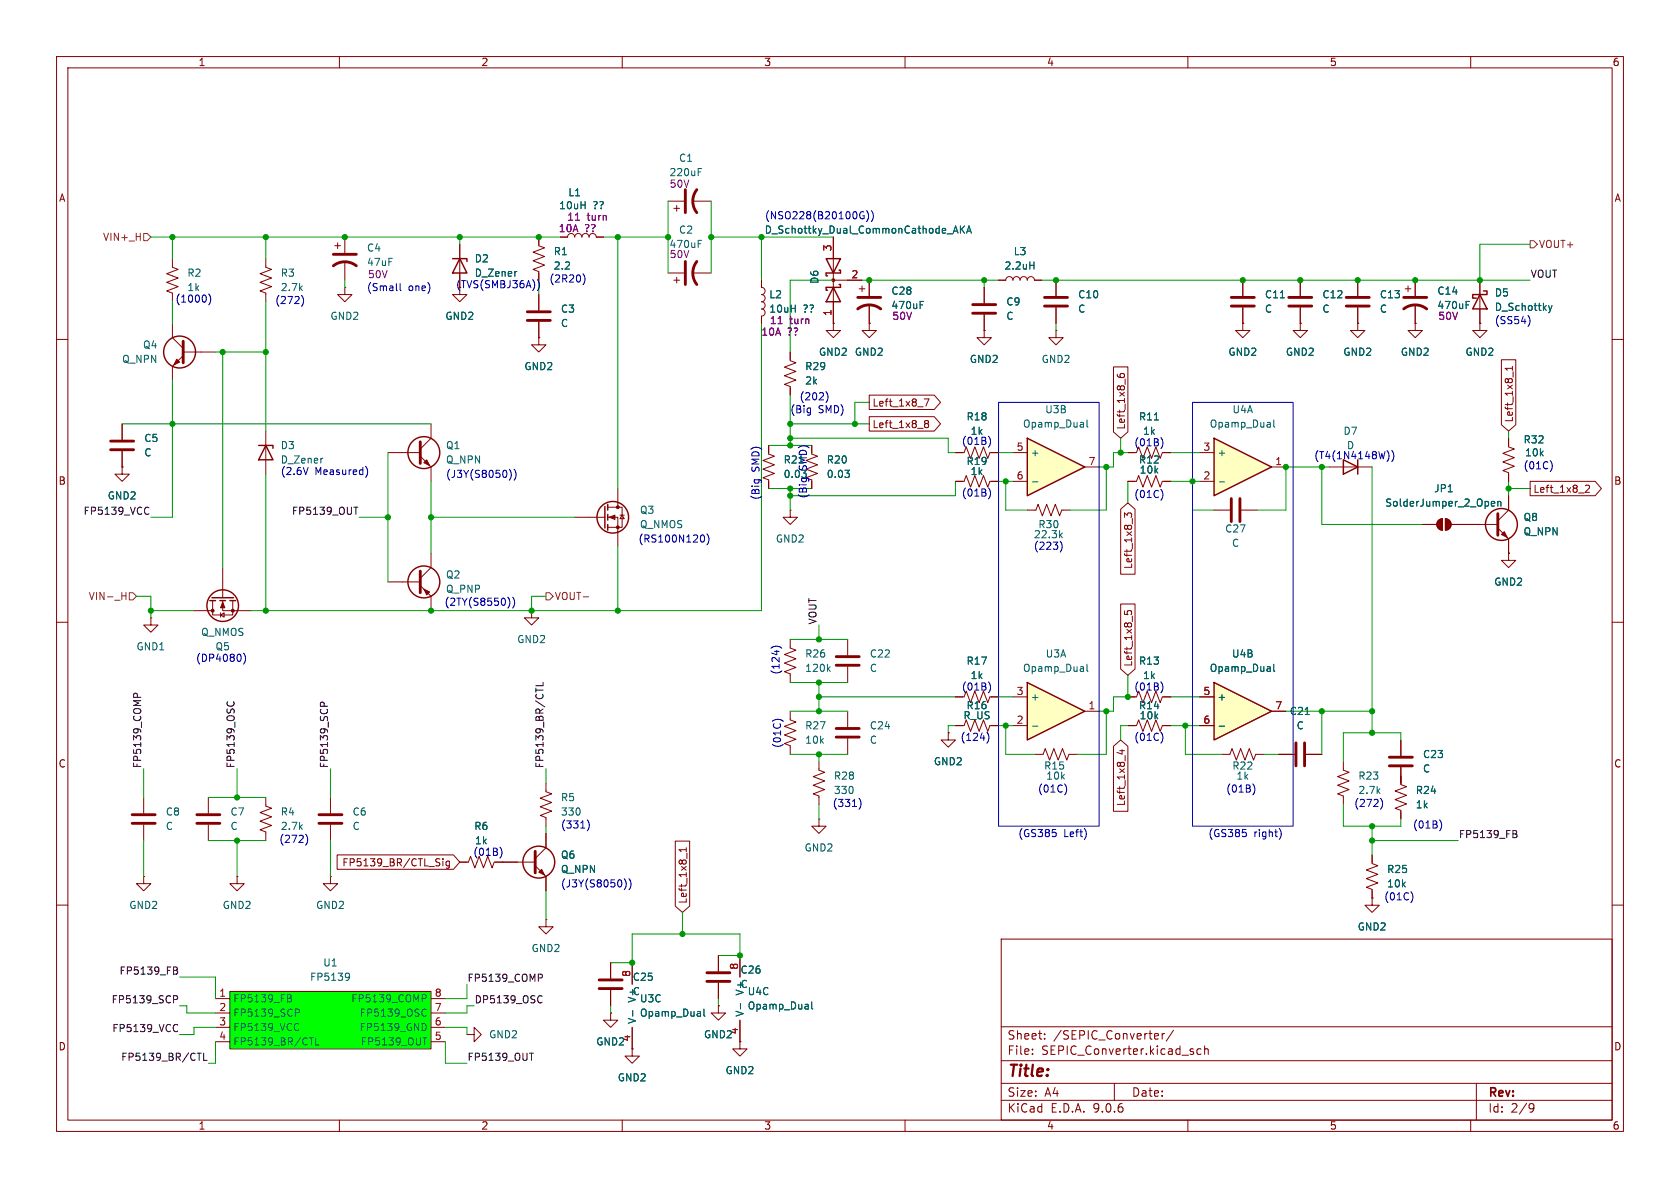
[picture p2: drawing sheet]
<svg xmlns="http://www.w3.org/2000/svg" width="297mm" height="210mm" viewBox="0 0 297 210" stroke-linecap="round" stroke-linejoin="round" font-family="sans-serif">
<g fill="none" stroke="#840000" stroke-width=".18">
<path d="M10 10h277v190h-277zM12 12h273v186h-273zM60 10v2M110 10v2M160 10v2M210 10v2M260 10v2M118.1 35.6h2.8M119.1 36.8h1M119.6 36.3v1M122.4 35.6h3.3M174 50.8v2.8"/>
<path d="M174 55.6v2.8M10 60h2M285 60h2M199.4 80h1.3M200.9 80l.4-1 .8 2 .7-2 .8 2 .7-2 .8 2 .4-1h1.5M10 110h2M285 110h2M81.3 152.4h1.5l.4-1 .7 2 .8-2 .8 2 .7-2 .8 2 .4-1M87.6 152.4h1.3M10 160h2M177 166h108v32h-108zM285 160h2"/>
<path d="M60 198v2M110 198v2M160 198v2M177 194.5h108M177 191.5h108M177 187.5h108M177 181.5h108M182.5 186.3v.1M182.5 185.5v.1M184.7 183.6v.1M184.7 182.8v.1M197 191.5v3"/>
<path d="M204.7 182.8l.1 .3-.7 .1M205.5 182.7v1M205.9 182.7l-.3 .1-.1 .2M207.5 182.1l-1.3 2M210 198v2M212.3 185.5l-.4-.1-.3 .3v.4l.1 .2h.6M213 185.5l.2-.1 .3 .1 .1 .9M213 184.9v1.5M260 198v2M261 191.5v6.5M270.6 195.1l.5 .1a.99 .99 0 0 1-.4 1.4h-.2M271.2 195.7l-.3 .3h-.3"/>
</g>
<path d="M123.4 30.4h.5M123.4 29.8h.6M204.1 74.2h.7" fill="none" stroke="#006464" stroke-width=".18"/>
<path d="M121.2 33.5v4.1M123.2 33.5a3.3 3.3 0 0 0 0 4.1M172 53.8h4M172 55.4h4" fill="none" stroke="#840000" stroke-width=".51"/>
<path d="M181.6 77.5l10.2 5.1-10.2 5z" fill="#ffffc2"/>
<path d="M181.6 77.5l10.2 5.1-10.2 5z" fill="none" stroke="#840000" stroke-width=".25"/>
<path d="M61 50.8v1.3h1.2l-1.2 1.2-1.3-1.2h1.3M61 50.8h.1M179.1 80h2.5M179.1 85.1h2.5M191.8 82.6h2.5M226.1 133.4h2.8M230.9 133.4h2.8" fill="none" stroke="#840000" stroke-width=".18"/>
<path d="M192.2 74.2v1.1l.1 .2M182.5 85.2h1M230.7 126.3h.8" fill="none" stroke="#006464" stroke-width=".18"/>
<path d="M229.1 131.3v4.1M230.6 131.3v4.1" fill="none" stroke="#840000" stroke-width=".51"/>
<path d="M40.6 175.3h35.6v10.1h-35.6z" fill="#0f0"/>
<path d="M139.7 90.2v1.2h1.3l-1.3 1.3-1.3-1.3h1.3M139.7 90.2h.1M199.4 85.1h1.5l.4-1 .8 2 .7-2 .8 2 .7-2 .8 2 .4-1h1.5M38.1 176.5h2.5M38.1 179.1h2.5M40.6 175.3h35.6v10.1h-35.6zM76.2 176.5h2.5M76.2 179.1h2.5M38.1 181.6h2.5M38.1 184.2h2.5M76.2 181.6h2.5M76.2 184.2h2.5" fill="none" stroke="#840000" stroke-width=".18"/>
<g fill="none" stroke="#006464" stroke-width=".18">
<path d="M50.8 175.8l.6 .2 .1 .2-.3 .2M50.8 176.4h.4M51.2 176.4l.3 .3v.3l-.7 .1M52.2 178.4h.5l.2 .2-.1 .4h-.6M61.3 172l.4 .2a.84 .84 0 0 1-.3 1.1M61.8 172.6l-.3 .2h-.2M74.6 175.8h.5l.2 .3-.1 .3-.6 .1M75 178.4l.3 .1M75.3 179.5l-.3 .1M52.6 180.9l.2 .1M52.8 182.1l-.2 .1M54.7 183.5h.7"/>
<path d="M55.8 183.5v1.2h.6M74.7 183.5h.8M74.9 180.9a.68 .68 0 0 1 .5 .7 .68 .68 0 0 1-.5 .6"/>
</g>
<path d="M214.6 120.7l10.2 5-10.2 5.1z" fill="#ffffc2"/>
<path d="M214.6 120.7l10.2 5-10.2 5.1z" fill="none" stroke="#840000" stroke-width=".25"/>
<path d="M139.7 125.7v1.6l1 .3-2 .8 2 .8-2 .7 2 .8-2 .7 1 .4v1.6M212.1 123.2h2.5M212.1 128.3h2.5M224.8 125.7h2.5" fill="none" stroke="#840000" stroke-width=".18"/>
<path d="M225.2 117.4v1.1l.2 .2M215.5 128.4h1" fill="none" stroke="#006464" stroke-width=".18"/>
<path d="M181.6 120.7l10.2 5-10.2 5.1z" fill="#ffffc2"/>
<g fill="none" stroke="#840000" stroke-width=".25">
<path d="M45.7 78.7h2.6v.5M47 78.7l1.3 2.6h-2.6zM37.1 106.2h1M37.5 105.7h3.8M38.9 106.2h1M40.6 106.2h1.1M181.6 120.7l10.2 5-10.2 5.1z"/>
<circle cx="31.7" cy="62.2" r="2.82"/>
<circle cx="74.9" cy="80" r="2.82"/>
<circle cx="265.4" cy="92.7" r="2.82"/>
<circle cx="39.4" cy="107.1" r="2.79"/>
</g>
<g fill="none" stroke="#840000" stroke-width=".18">
<path d="M30.5 57.2v2.5l1.9 1.9M47 45.7v1.5l1 .4-2 .8 2 .7-2 .8 2 .8-2 .7 1 .4v1.5M59.2 43.4h1M59.7 42.9v1M61 41.9v2.8M61 46.2v3.3M99.1 41.9h1.2a.64 .64 0 0 1 .7-.6 .64 .64 0 0 1 .6 .6 .64 .64 0 0 1 .6-.6 .64 .64 0 0 1 .7 .6 .64 .64 0 0 1 .6-.6 .64 .64 0 0 1 .6 .6 .64 .64 0 0 1 .7-.6 .64 .64 0 0 1 .6 .6h1.3M176.5 49.5h1.3a.64 .64 0 0 1 .6-.6 .64 .64 0 0 1 .7 .6 .64 .64 0 0 1 .6-.6 .64 .64 0 0 1 .6 .6 .64 .64 0 0 1 .7-.6 .64 .64 0 0 1 .6 .6 .64 .64 0 0 1 .6-.6 .64 .64 0 0 1 .7 .6h1.2M21.6 74.9v2.8M21.6 79.8v2.8M32.4 62.2h5.7M32.4 62.9l-1.9 1.9v2.5"/>
<path d="M47 76.2v7.6M76.2 74.9v2.6l-1.9 1.9M68.6 80h5.7M74.3 80.6l1.9 2v2.5M214.6 90.2h2.8M219.5 90.2h2.7M251.5 92.7h2.5M254.3 92l.7-.3v2a1.02 1.02 0 0 1-.9-.6 1.02 1.02 0 0 1 .2-1.1zM255.5 91.7a1.02 1.02 0 0 1 1 1 1.02 1.02 0 0 1-1 1zM256.5 92.7h8.3M264.8 93.3l1.9 2v2.5M266.7 97.8v1.3h1.3l-1.3 1.2-1.3-1.2h1.3"/>
<path d="M266.7 97.8h.1M266.7 87.6v2.6l-1.9 1.9M34.3 108h3.3M37.6 106.2v2.5h3.5v-2.5M39 108.7l.6-.4v.8zM39 108.3v.8M39.4 106.2v1.8h5M39.4 100.3v5.4M139.7 113v1.6l1 .3-2 .8 2 .8-2 .7 2 .8-2 .7 1 .4v1.6M149.9 113v2.8M149.9 117.9v2.8M96.5 138.4v1.6l1 .3-2 .8 2 .8-2 .7 2 .8-2 .7 1 .4v1.6"/>
<path d="M144.8 134.6v1.5l1 .4-2 .8 2 .7-2 .8 2 .8-2 .7 1 .4v1.5M179.1 123.2h2.5M179.1 128.3h2.5M182.9 133.4h1.5l.4-1.1 .7 2.1 .8-2.1 .8 2.1 .7-2.1 .8 2.1 .4-1h1.5M191.8 125.7h2.5M215.9 133.4h1.5l.4-1.1 .8 2.1 .7-2.1 .8 2.1 .8-2.1 .7 2.1 .4-1h1.5M237.5 134.6v1.5l1 .4-2 .8 2 .7-2 .8 2 .8-2 .7 1 .4v1.5M247.6 135.6v3.1l1.1 .4-2.1 .7 2.1 .8-2.1 .8 2.1 .7-2.1 .8 1 .4v1.5M247.6 130.8v2.8M25.4 154.9v1.3h1.3l-1.3 1.3-1.3-1.3h1.3M25.4 154.9h.1M36.8 141v2.8"/>
<path d="M36.8 145.8v2.8M41.9 154.9v1.3h1.3l-1.3 1.3-1.3-1.3h1.3M41.9 154.9h.1M58.4 154.9v1.3h1.3l-1.3 1.3-1.3-1.3h1.3M58.4 154.9h.1M144.8 144.8v1.3h1.2l-1.2 1.2-1.3-1.2h1.3M144.8 144.8h.1M242.6 158.8v1.2h1.2l-1.2 1.3-1.3-1.3h1.3M242.6 158.8h.1M242.6 151.1v1.6l1 .3-2 .8 2 .8-2 .7 2 .8-2 .7 1 .4v1.6M96.5 162.6v1.2h1.3l-1.3 1.3-1.3-1.3h1.3M96.5 162.6h.1"/>
<path d="M127 177.8v1.3h1.3l-1.3 1.2-1.3-1.2h1.3M127 177.8h.1M127 168.9v2.8M127 173.7v2.8M130.8 168.9v3.8M82.5 182.9h1.3v-1.3l1.3 1.3-1.3 1.3v-1.3M82.5 182.9h.1M130.8 184.2v1.2h1.3l-1.3 1.3-1.3-1.3h1.3M130.8 184.2h.1M130.8 180.3v3.9"/>
</g>
<path d="M182.1 46.9h.7M182.8 46.3v1.3M57 81h.1M263.6 89.1l.7-.2-.1-.2-.4-.1-.2 .2 .1 .6h.5M264.8 88.8l.2-.2 .3 .1v.8M264.8 88.6v.9M146.4 118.2l.4 .5M146.8 117.8l-.5 .5M192.2 117.4v1.1l.1 .2M182.5 128.4h1M130.9 177.4v.9M143.5 177.1v1.1l.2 .2" fill="none" stroke="#006464" stroke-width=".18"/>
<g fill="none" stroke="#840000" stroke-width=".51">
<path d="M58.9 47a3.3 3.3 0 0 1 4.1 0M58.9 45h4.1M19.6 78h4M19.6 79.5h4M32.4 60.3v3.8M74.3 78.1v3.8M217.7 88.1v4.1M219.2 88.1v4.1M264.8 90.8v3.8M147.8 116.1h4.1M147.8 117.6h4.1M245.6 133.9h4.1"/>
<path d="M245.6 135.4h4.1M34.8 144h4.1M34.8 145.5h4.1M125 172h4M125 173.5h4"/>
</g>
<g fill="#840000" stroke="#840000" stroke-width=".18">
<path d="M39.4 106.4l.4 1h-.8z"/>
<path d="M74.9 81.8l.5-.5 .5 1z"/>
<path d="M254.3 92l.7-.3v2a1.02 1.02 0 0 1-.9-.6 1.02 1.02 0 0 1 .2-1.1z"/>
<path d="M255.5 91.7a1.02 1.02 0 0 1 1 1 1.02 1.02 0 0 1-1 1z"/>
<path d="M265.4 94.5l.5-.5 .5 1z"/>
<path d="M31.2 63.5l.5 .5-1 .5z"/>
<circle cx="37.6" cy="107.9" r=".25"/>
<circle cx="41.1" cy="107.9" r=".25"/>
</g>
<path d="M101.7 38.9h.8" fill="none" stroke="#840084" stroke-width=".18"/>
<path d="M214.6 77.5l10.2 5.1-10.2 5z" fill="#ffffc2"/>
<g fill="none" stroke="#840000" stroke-width=".25">
<path d="M80 45.7h2.5v.5M81.3 45.7l1.2 2.6h-2.5zM146 45.7h2.6l-1.3 2.6zM147.3 50.8l1.3 2.5h-2.6zM148.3 50.3h.3v.5h-2.6v.5h.3M148.3 47.8h.3v.5h-2.6v.5h.3M261.6 52.1l1.3 2.5h-2.6zM262.3 51.4h.6v.7h-2.6v.6h.7M214.6 77.5l10.2 5.1-10.2 5zM106.9 89.5v3.8M107.4 89.2v1M107.4 90.9v1"/>
<path d="M107.4 92.7v1M237.5 81.3l2.5 1.3-2.5 1.2zM240 81.3v2.5"/>
<circle cx="108.3" cy="91.4" r="2.79"/>
<circle cx="74.9" cy="102.9" r="2.82"/>
<circle cx="95.2" cy="152.4" r="2.82"/>
</g>
<g fill="none" stroke="#840000" stroke-width=".18">
<path d="M30.5 45.7v1.5l1 .4-2 .8 2 .7-2 .8 2 .8-2 .7 1 .4M81.3 43.2v8.9h1.2l-1.2 1.2-1.3-1.2h1.3M95.2 59.7v1.3h1.3l-1.3 1.2-1.2-1.2h1.2M95.2 59.7h.1M95.2 41.9v1.5l1.1 .4-2.1 .8 2.1 .7-2.1 .8 2.1 .8-2.1 .7 1 .4v1.5M95.2 52.1v2.8M95.2 56.9v2.8M99.1 41.9h1.2M105.4 41.9h1.3M118.1 48.3h2.8M119.1 49.5h1M119.6 49v1"/>
<path d="M122.4 48.3h3.3M134.6 49.5v1.3a.64 .64 0 0 1 .7 .6 .64 .64 0 0 1-.7 .7 .64 .64 0 0 1 .7 .6 .64 .64 0 0 1-.7 .6 .64 .64 0 0 1 .7 .7 .64 .64 0 0 1-.7 .6 .64 .64 0 0 1 .7 .7 .64 .64 0 0 1-.7 .6M134.6 55.9v1.3M147.3 57.2v1.2h1.3l-1.3 1.3-1.3-1.3h1.3M147.3 57.2h.1M147.3 49.5h5.1M147.3 41.9v15.3M151.9 51.1h1M152.4 50.5v1.1M153.7 57.2v1.2h1.2l-1.2 1.3-1.3-1.3h1.3M153.7 57.2h.1M153.7 49.5v2.8"/>
<path d="M153.7 53.8v3.4M174 58.4v1.3h1.3l-1.3 1.3-1.3-1.3h1.3M174 58.4h.1M174 50.8v2.8M174 55.6v2.8M176.5 49.5h1.3M182.9 49.5h1.2M186.7 58.4v1.3h1.3l-1.3 1.3-1.3-1.3h1.3M186.7 58.4h.1M186.7 49.5v2.8M186.7 54.4v2.8M219.7 57.2v1.2h1.3l-1.3 1.3-1.3-1.3h1.3"/>
<path d="M219.7 57.2h.1M219.7 49.5v2.8M219.7 54.4v2.8M229.9 57.2v1.2h1.2l-1.2 1.3-1.3-1.3h1.3M229.9 57.2h.1M229.9 49.5v2.8M229.9 54.4v2.8M240 57.2v1.2h1.3l-1.3 1.3-1.2-1.3h1.2M240 57.2h.1M240 49.5v2.8M240 54.4v2.8M248.4 51.1h1"/>
<path d="M248.9 50.5v1.1M250.2 57.2v1.2h1.3l-1.3 1.3-1.3-1.3h1.3M250.2 57.2h.1M250.2 49.5v2.8M250.2 53.8v3.4M261.6 57.2v1.2h1.3l-1.3 1.3-1.3-1.3h1.3M261.6 57.2h.1M261.6 49.5v7.7M21.6 74.9v2.8M21.6 79.8v2.8M135.9 78.7v1.6l1 .3-2 .8 2 .8-2 .7 2 .8-2 .8 1 .3v1.6M139.7 62.2v1.6l1 .3-2 .8 2 .8-2 .7 2 .8-2 .7 1 .4v1.6"/>
<path d="M153.7 73.7h11.5l1.1 1.2-1.1 1.3h-11.5zM153.7 69.8h11.5l1.1 1.3-1.1 1.3h-11.5zM163.4 70.5h.8l-.5 1.3M163.4 74.6l.3 .3M163.4 74.6l.3-.3 .3 .1 .2 .2-.3 .3M163.7 74.9h.2M163.7 74.9l-.3 .2M163.9 74.9l.3 .2-.1 .4-.4 .1-.3-.2M196.8 64.9h2.6v11.5l-1.3 1.1-1.3-1.1zM197.5 66.1l.1 .4 .5 .2M198.2 66.7l-.2-.2v-.2l.2-.3h.3l.3 .3-.1 .3-.2 .1M265.4 63.6h2.6v11.5l-1.3 1.1-1.3-1.1z"/>
<path d="M266.7 77.5v1.5l1 .4-2 .7 2 .8-2 .8 2 .7-2 .8 1 .4v1.5M267.4 64.8v.7M267.4 65.1h-1.3l.4 .4M267.5 65.7v1M21.6 82.6v1.2h1.3l-1.3 1.3-1.3-1.3h1.3M21.6 82.6h.1M76.2 97.8v2.5l-1.9 1.9M101.6 91.4h5.3M107.4 89.7h2.6v3.5h-2.6M107.4 91.4h1.8v5.1M109.2 86.4v3.3M109.6 91.1h.8"/>
<path d="M110 91.1l.4 .6h-.8zM143.5 80.3l1 .3-2 .8 2 .8-2 .7 2 .8-2 .8 1 .3M168.9 85.1h1.5l.4-1 .8 2 .7-2 .8 2 .8-2 .7 2 .4-1h1.5M168.9 80h1.5l.4-1 .8 2 .7-2 .8 2 .8-2 .7 2 .4-1h1.5M181.6 90.2h1.5l.4-1 .8 2 .7-2 .8 2 .8-2 .7 2 .4-1h1.5M198.1 90l1.3-1.1 1.3 1.1v11.5h-2.6zM199.4 80h1.3M199.4 85.1h1.3M200 91.4l.1-.5-.2-.2h-.5l-.1 .4-.5-.4v.8M205.7 80h1.3M205.7 85.1h1.3M212.1 80h2.5"/>
<path d="M212.1 85.1h2.5M224.8 82.6h2.5M234.9 82.6h7.7M251.5 92.7h2.5M256.5 92.7h5.1M266.7 97.8h.1M266.7 87.6v2.6M266.7 95.3v2.5M270.5 85.1h11.5l1.1 1.3-1.1 1.2h-11.5zM280.3 85.9l.5-.1 .2 .3-.8 .9h.8M26.7 109.2v1.3h1.2l-1.2 1.3-1.3-1.3h1.3M26.7 109.2h.1"/>
<path d="M68.6 102.9h5.7M74.3 103.5l1.9 1.9v2.6M94 108v1.2h1.2l-1.2 1.3-1.3-1.3h1.3M94 108h.1M198.1 106.8h2.6v11.5l-1.3 1.1-1.3-1.1zM198.8 108v.6l.6 .1-.1-.2v-.4l.2-.2 .4 .1 .2 .2-.2 .5M149.9 125.7v2.8M149.9 130.6v2.8M167.6 129.5v1.3h1.3l-1.3 1.3-1.2-1.3h1.2M167.6 129.5h.1M168.9 128.3h1.5l.4-1 .8 2 .7-2 .8 2 .8-2 .7 2 .4-1h1.5M168.9 123.2h1.3"/>
<path d="M170.4 123.2l.4-1 .8 2 .7-2 .8 2 .8-2 .7 2 .4-1h1.5M196.8 131.9l1.3-1.1 1.3 1.1v11.5h-2.6zM197.9 132.7h.9M198.4 132.5v.8l-.9-.3M199.4 128.3h1.5l.4-1 .8 2 .7-2 .8 2 .7-2 .8 2 .4-1h1.5M199.4 123.2h1.3M200.9 123.2l.4-1 .8 2 .7-2 .8 2 .7-2 .8 2 .4-1h1.5M212.1 128.3h2.5M212.1 123.2h2.5M224.8 125.7h2.5M226.1 133.4h2.8M230.9 133.4h2.8"/>
<path d="M247.6 130.8v2.8M247.6 135.6v2.8M25.4 141v2.8M25.4 145.8v2.8M47 141v1.5l1 .4-2 .7 2 .8-2 .8 2 .7-2 .8 1 .4v1.5M58.4 141v2.8M58.4 145.8v2.8M59.6 151.1h20.6l1.1 1.3-1.1 1.3h-20.6zM78.3 151.8v.1M78.3 152.2v.9M79.4 152.2v1.1l-.2 .2-.3-.1M79.4 152.3l-.3-.1-.3 .3 .2 .5h.4"/>
<path d="M81.3 152.4h1.2M87.6 152.4h7M94.6 153l1.9 1.9v2.6M96.5 147.3v2.6l-1.9 1.9M119.4 148.7h2.5v11.5l-1.3 1.1-1.2-1.1zM121.3 149.8v.8M121.3 150.2h-1.2l.3 .4M121.4 150.8v1M242.6 158.8h.1M242.6 151.1v1.3M242.6 157.5v1.3M247.6 143.5v1.3"/>
<path d="M107.9 179.1v1.2h1.3l-1.3 1.3-1.2-1.3h1.2M107.9 179.1h.1M107.9 170.2v2.8M107.9 175v2.8M111.8 170.2v3.8M127 177.8h.1M127 168.9v2.8M127 173.7v2.8M130.8 168.9v3.8M111.8 185.4v1.3h1.2l-1.2 1.3-1.3-1.3h1.3M111.8 185.4h.1M111.8 181.6v3.8"/>
<path d="M130.8 184.2h.1M130.8 180.3v3.9"/>
</g>
<g fill="none" stroke="#006464" stroke-width=".18">
<path d="M169.8 39.9v1.3M170.5 39.9l-.7 .8M91.2 48h.2M123.4 43.1h.5M123.4 42.5h.6M162.7 53.9h.4M162.7 53.3h.6M168.5 41.2l.4-1.3 .5 1.3M168.6 40.9h.6M170 40.5l.5 .7M170.9 41.2l.4-1.3 .4 1.3M171 40.9h.6"/>
<path d="M182.1 46.9h.7M182.8 46.3v1.3M226.4 52.6h.7M259.2 53.9h.4M259.2 53.3h.6M273.8 54l.3 .9M274.1 54.9l-.3 .4M274.4 54l-.3 .9M204.1 74.2h.7M225.2 74.2v1.1l.2 .2M142.4 83.7l.1 .2-.1 .4M149.4 83.1h.8l-.5 .5"/>
<path d="M150 83.7l.2 .2-.2 .4M187.4 94.6l.4 .5M187.8 94.2l-.5 .5M215.5 85.2h1M263.6 89.1l.7-.2-.1-.2-.4-.1-.2 .2 .1 .6h.5M264.8 88.8l.2-.2 .3 .1v.8M264.8 88.6v.9M225.2 117.4v1.1l.2 .2M215.5 128.4h1M230.7 126.3h.8M111.9 178.6v1M124.4 178.4v1.1l.2 .1"/>
<path d="M130.9 177.4v.9M143.5 177.1v1.1l.2 .2"/>
</g>
<g fill="none" stroke="#840000" stroke-width=".51">
<path d="M93.2 55.1h4.1M93.2 56.6h4.1M121.2 46.2v4.1M123.2 46.2a3.3 3.3 0 0 0 0 4.1M151.6 54.6a3.3 3.3 0 0 1 4.1 0M151.6 52.6h4.1M184.7 52.6h4M184.7 54.1h4M217.7 52.6h4M217.7 54.1h4M227.8 52.6h4.1M227.8 54.1h4.1"/>
<path d="M238 52.6h4.1M238 54.1h4.1M248.2 54.6a3.3 3.3 0 0 1 4 0M248.2 52.6h4M74.3 101v3.8M147.8 128.8h4.1M147.8 130.3h4.1M23.4 144h4M23.4 145.5h4M56.4 144h4.1M56.4 145.5h4.1M94.6 150.5v3.8"/>
<path d="M105.9 173.2h4.1M105.9 174.8h4.1"/>
</g>
<g fill="#840000" stroke="#840000" stroke-width=".18">
<path d="M74.9 104.1l1 .5-.5 .6z"/>
<path d="M107.7 91.4l1-.3v.7z"/>
<path d="M95.2 154.2l.6-.5 .5 1z"/>
<circle cx="109.2" cy="89.7" r=".25"/>
<circle cx="109.2" cy="93.2" r=".25"/>
<circle cx="147.3" cy="49.5" r=".25"/>
</g>
<path d="M101.7 38.9h.8M137.6 57.2h.7" fill="none" stroke="#840084" stroke-width=".18"/>
<path d="M25.4 41.3h.6l.7 .6-.7 .6h-.6zM270.5 42.5h.6l.7 .7-.7 .6h-.6zM21.5 105.3h.8M22.3 104.7v1.3M22.9 104.8h.6l.6 .6-.6 .6h-.6zM96.5 104.8h.7l.6 .6-.6 .6h-.7zM103.1 105.5h1" fill="none" stroke="#725600" stroke-width=".18"/>
<g fill="none" stroke="#0f0f0f" stroke-width=".18">
<path d="M26.1 89.7l.2 .1M26.3 90.8l-.2 .1M62.6 89.7h.7M23.6 123.3v-.5l.3-.3 .3 .2 .1 .6M40.2 124.1l-.1 .3M41.3 124.1l.1 .3M56.6 124.8v-.4l.3-.3 .3 .1 .1 .6M94.7 121.6v.8M96 120.6v.6h-1.3M267.5 146.8l.6 .1v.3l-.2 .2M267.5 147.4h.4M267.9 147.4l.3 .3-.1 .3-.6 .1"/>
<path d="M30.7 176h.5l.2 .3-.1 .3-.6 .1M30.7 170.9l.6 .2v.2l-.2 .2M30.7 171.5h.4M31.1 171.5l.3 .3-.1 .3-.6 .1M95.2 172.2h.5l.2 .2-.1 .4-.6 .1M95.5 176l.3 .1M95.8 177.2l-.3 .1M31.2 181.1l.2 .1M31.4 182.2l-.2 .2M34.9 186.2h.7M36 186.2v1.2h.6M93.6 186.2h.7"/>
</g>
<g fill="none" stroke="#009600" stroke-width=".18">
<path d="M118.1 35.6v12.7M125.7 35.6v12.7M26.7 41.9h72.4M30.5 41.9v3.8M30.5 53.3v3.9M47 41.9v3.8M47 53.3v22.9M61 49.5v1.3M81.3 41.9v1.3M95.2 49.5v2.6M106.7 41.9h11.4M109.2 41.9v44.5"/>
<path d="M125.7 41.9h21.6M134.6 57.2v50.8h-90.2M134.6 41.9v7.6M147.3 49.5h-7.6v12.7M152.4 49.5h24.1M174 49.5v1.3M184.1 49.5h86.4M186.7 57.2v1.2M270.5 43.2h-8.9v6.3M21.6 74.9h54.6M30.5 67.3v24.1h-3.8M38.1 62.2h8.9"/>
<path d="M39.4 62.2v38.1M135.9 78.7h7.6M139.7 77.5h27.9v2.5h1.3M139.7 74.9h14M139.7 69.9v8.8M153.7 71.1h-2.6v3.8M198.1 77.5v2.5M266.7 76.2v1.3M47 83.8v24.2M63.5 91.4h5.1M68.6 80v22.9M76.2 85.1v12.7"/>
<path d="M76.2 91.4h25.4M109.2 96.5v11.5M135.9 86.4h7.6M139.7 86.4v3.8M168.9 85.1v2.5h-29.2M176.5 85.1h2.6M176.5 80h2.6M177.8 85.1v5.1h3.8M195.6 82.6v7.6h-6.4M199.4 85.1v3.8M199.4 80h-2.6v2.6h-2.5M207 85.1h5.1"/>
<path d="M207 80h5.1M210.8 85.1v5.1h3.8M233.7 82.6v10.1h17.8M234.9 82.6h-7.6v7.6h-5.1M242.6 82.6v46.9M266.7 86.4h3.8M266.7 85.1v2.5M24.1 105.4h2.6v3.8M26.7 108h7.6M96.5 105.4h-2.5v2.6M139.7 113h10.2M144.8 110.5v2.5"/>
<path d="M199.4 119.4v3.8h-2.6v2.5h-2.5M25.4 135.9v5.1M41.9 135.9v5.1M58.4 135.9v5.1M96.5 135.9v2.5M139.7 133.4h10.2M139.7 125.7h10.2M139.7 120.7h10.2M144.8 123.2h24.1M144.8 120.7v5M144.8 133.4v1.2M168.9 128.3h-1.3v1.2"/>
<path d="M176.5 123.2h2.6M176.5 128.3h2.6M177.8 128.3v5.1h5.1M195.6 125.7v7.7h-5.1M199.4 128.3h-1.3v2.5M207 123.2h5.1M207 128.3h5.1M209.5 128.3v5.1h6.4M223.5 133.4h2.6M227.3 125.7h15.3M233.7 125.7v7.7M247.6 130.8v-1.3h-10.1v5.1"/>
<path d="M247.6 137.2v1.2M25.4 148.6v6.3M36.8 148.6h10.2M36.8 141h10.2M41.9 148.6v6.3M58.4 148.6v6.3M96.5 146.1v1.2M96.5 157.5v5.1M144.8 142.2v2.6M237.5 142.2v3.9h10.1v-1.3M242.6 148.6h15.2M242.6 146.1v5"/>
<path d="M31.7 177.8h1.3v1.3h5.1M31.7 172.7h6.4v3.8M82.5 174v2.5h-3.8M83.8 177.8h-1.3v1.3h-3.8M107.9 177.8v1.3M120.6 161.3v3.8M127 168.9h3.8v-3.8h-19v5.1h-3.9M127 176.5v1.3M38.1 181.6h-3.8v1.3h-2.6M38.1 184.2v3.8h-1.3M78.7 181.6h3.8v1.3M78.7 184.2v3.8h3.8"/>
</g>
<g fill="none" stroke="#0000c2" stroke-width=".18">
<path d="M152.2 37.5h.5M152.5 38.1h.3v.5l-.3 .1-.3-.1M153.2 37.2a1.46 1.46 0 0 1 0 2M154 37.2a1.46 1.46 0 0 1 0 2M36.9 52a1.46 1.46 0 0 1 0 1.9M53.4 52.3a1.47 1.47 0 0 1-.1 1.9M70.7 50.1v1.1l.2 .2M95 49.4a1.46 1.46 0 0 1 0 2M103.1 48.4a1.46 1.46 0 0 1 0 1.9M270.4 56.1a1.48 1.48 0 0 1-.3 1.6M143.2 72.1l.1 .1M143.3 72.1l-.1 1.2"/>
<path d="M143.3 72.9l-.1 .1M146 69.2a1.46 1.46 0 0 1 0 2M174.7 77.1a1.46 1.46 0 0 1 0 1.9M176.5 71.1h17.8v75h-17.8zM205.2 77.4a1.46 1.46 0 0 1 0 1.9M210.8 71.1h17.8v75h-17.8zM245.2 79.7a1.46 1.46 0 0 1 0 1.9M246.1 79.7a1.46 1.46 0 0 1 0 1.9M54.5 82.6l-.5 1.3M64.6 82.4a1.46 1.46 0 0 1 0 2M90 83a1.46 1.46 0 0 1 0 1.9M90.9 83a1.46 1.46 0 0 1 0 1.9"/>
<path d="M124 94.6h.1a.68 .68 0 0 1 .5 .6 .68 .68 0 0 1-.5 .6h-.1M125 94.4a1.46 1.46 0 0 1 0 1.9M133.3 84.8l1.2 .1M133.4 84.8l-.1 .1M134.1 84.8l.1 .1M141.7 84.6h1.2M142.5 84.6l.1 .1M174.7 86.3a1.46 1.46 0 0 1 0 1.9M187.6 95.9a1.47 1.47 0 0 1-.2 1.7M205.3 86.6a1.49 1.49 0 0 1 0 1.8M274.1 81.5a1.49 1.49 0 0 1 0 1.8M42.6 115.9v.8"/>
<path d="M43.1 115.5a1.46 1.46 0 0 1 0 1.9M89.8 105.6a1.46 1.46 0 0 1 0 1.9M90.6 105.6a1.46 1.46 0 0 1 0 1.9M136.3 114.6a1.46 1.46 0 0 1 1.9 0M136.6 127.5a1.49 1.49 0 0 1 1.8 0M174.5 129.4a1.46 1.46 0 0 1 0 2M174.7 120.5a1.46 1.46 0 0 1 0 2M188.3 138.6a1.49 1.49 0 0 1 0 1.9M205.2 120.5a1.46 1.46 0 0 1 0 2M205.3 129.5a1.49 1.49 0 0 1 0 1.8M221.5 138.6a1.46 1.46 0 0 1 0 1.9M54 147.5a1.46 1.46 0 0 1 0 1.9"/>
<path d="M88.4 149.8a1.46 1.46 0 0 1 0 1.9M103.8 144.9a1.46 1.46 0 0 1 0 2M110.3 155.3a1.46 1.46 0 0 1 0 2M111.2 155.3a1.46 1.46 0 0 1 0 2M151.9 141.1a1.46 1.46 0 0 1 0 2M186.1 146.6h.6M186.5 147.1l.2 .3v.3l-.2 .2M219.7 146.6h.6M220.1 147.1l.2 .3v.3l-.2 .2M226.1 146.5a1.46 1.46 0 0 1 0 1.9M244.1 141.1a1.46 1.46 0 0 1 0 2M249.5 157.7a1.49 1.49 0 0 1 0 1.8"/>
<path d="M254.5 144.9a1.46 1.46 0 0 1 0 2"/>
</g>
<g fill="#009600" stroke="#009600" stroke-width=".18">
<circle cx="199.4" cy="123.2" r=".46"/>
<circle cx="242.6" cy="148.6" r=".46"/>
<circle cx="242.6" cy="146.1" r=".46"/>
<circle cx="233.7" cy="125.7" r=".46"/>
<circle cx="242.6" cy="125.7" r=".46"/>
<circle cx="242.6" cy="129.5" r=".46"/>
<circle cx="233.7" cy="82.6" r=".46"/>
<circle cx="227.3" cy="82.6" r=".46"/>
<circle cx="240" cy="49.5" r=".46"/>
<circle cx="250.2" cy="49.5" r=".46"/>
<circle cx="261.6" cy="49.5" r=".46"/>
<circle cx="229.9" cy="49.5" r=".46"/>
<circle cx="219.7" cy="49.5" r=".46"/>
<circle cx="266.7" cy="86.4" r=".46"/>
<circle cx="195.6" cy="82.6" r=".46"/>
<circle cx="177.8" cy="85.1" r=".46"/>
<circle cx="177.8" cy="128.3" r=".46"/>
<circle cx="195.6" cy="125.7" r=".46"/>
<circle cx="209.5" cy="128.3" r=".46"/>
<circle cx="198.1" cy="80" r=".46"/>
<circle cx="210.8" cy="85.1" r=".46"/>
<circle cx="174" cy="49.5" r=".46"/>
<circle cx="186.7" cy="49.5" r=".46"/>
<circle cx="41.9" cy="148.6" r=".46"/>
<circle cx="41.9" cy="141" r=".46"/>
<circle cx="30.5" cy="41.9" r=".46"/>
<circle cx="47" cy="108" r=".46"/>
<circle cx="39.4" cy="62.2" r=".46"/>
<circle cx="30.5" cy="74.9" r=".46"/>
<circle cx="26.7" cy="108" r=".46"/>
<circle cx="94" cy="108" r=".46"/>
<circle cx="76.2" cy="108" r=".46"/>
<circle cx="47" cy="62.2" r=".46"/>
<circle cx="47" cy="41.9" r=".46"/>
<circle cx="68.6" cy="91.4" r=".46"/>
<circle cx="76.2" cy="91.4" r=".46"/>
<circle cx="61" cy="41.9" r=".46"/>
<circle cx="81.3" cy="41.9" r=".46"/>
<circle cx="95.2" cy="41.9" r=".46"/>
<circle cx="109.2" cy="41.9" r=".46"/>
<circle cx="144.8" cy="113" r=".46"/>
<circle cx="144.8" cy="120.7" r=".46"/>
<circle cx="109.2" cy="108" r=".46"/>
<circle cx="144.8" cy="123.2" r=".46"/>
<circle cx="144.8" cy="125.7" r=".46"/>
<circle cx="139.7" cy="86.4" r=".46"/>
<circle cx="139.7" cy="87.6" r=".46"/>
<circle cx="139.7" cy="77.5" r=".46"/>
<circle cx="139.7" cy="78.7" r=".46"/>
<circle cx="153.7" cy="49.5" r=".46"/>
<circle cx="151.1" cy="74.9" r=".46"/>
<circle cx="139.7" cy="74.9" r=".46"/>
<circle cx="125.7" cy="41.9" r=".46"/>
<circle cx="118.1" cy="41.9" r=".46"/>
<circle cx="134.6" cy="41.9" r=".46"/>
<circle cx="144.8" cy="133.4" r=".46"/>
<circle cx="111.8" cy="170.2" r=".46"/>
<circle cx="120.6" cy="165.1" r=".46"/>
<circle cx="130.8" cy="168.9" r=".46"/>
</g>
<text font-size="2.8" fill="#840000" x="178" y="190.9">Title:</text>
<g font-size="2.1" fill="#840000">
<text x="178" y="184">Sheet:</text>
<text x="186.2" y="184">/SEPIC_Converter/</text>
<text x="178" y="186.7">File:</text>
<text x="184.1" y="186.7">SEPIC_Converter.kicad_sch</text>
<text x="178" y="196.9">KiCad</text>
<text x="178" y="194.1">Size:</text>
<text x="184.7" y="194.1">A4</text>
<text x="185.7" y="196.9">E.D.A.</text>
<text x="193.3" y="196.9">9.0.6</text>
<text x="200" y="194.1">Date:</text>
<text x="263" y="194.3">Rev:</text>
<text x="263" y="196.9">Id:</text>
<text x="267.1" y="196.9">2/9</text>
</g>
<g font-size="1.8" fill="#840000">
<text x="35" y="11.9">1</text>
<text x="85" y="11.9">2</text>
<text x="135" y="11.9">3</text>
<text x="185" y="11.9">4</text>
<text x="235" y="11.9">5</text>
<text x="285" y="11.9">6</text>
<text x="10.3" y="35.9">A</text>
<text x="285.3" y="35.9">A</text>
<text x="80.5" y="51.2">(TVS(SMBJ36A))</text>
<text x="154.1" y="75.9">Left_1x8_8</text>
<text x="154.1" y="72.1">Left_1x8_7</text>
<text x="199.1" y="76" transform="rotate(-90 199.1 76)">Left_1x8_6</text>
<text x="267.7" y="74.8" transform="rotate(-90 267.7 74.8)">Left_1x8_1</text>
<text x="142.8" y="83.2" transform="rotate(-90 142.8 83.2)">SMD)</text>
<text x="10.3" y="85.9">B</text>
<text x="142.8" y="88.2" transform="rotate(-90 142.8 88.2)">(Big</text>
<text x="271" y="87.3">Left_1x8_2</text>
<text x="285.3" y="85.9">B</text>
<text x="200.3" y="100.7" transform="rotate(-90 200.3 100.7)">Left_1x8_3</text>
<text x="200.3" y="118" transform="rotate(-90 200.3 118)">Left_1x8_5</text>
<text x="10.3" y="135.9">C</text>
<text x="285.3" y="135.9">C</text>
<text x="199.1" y="142.6" transform="rotate(-90 199.1 142.6)">Left_1x8_4</text>
<text x="60.4" y="153.4">FP5139_BR/CTL_Sig</text>
<text x="121.6" y="159.9" transform="rotate(-90 121.6 159.9)">Left_1x8_1</text>
<text x="10.3" y="185.9">D</text>
<text x="285.3" y="185.9">D</text>
<text x="35" y="199.9">1</text>
<text x="85" y="199.9">2</text>
<text x="135" y="199.9">3</text>
<text x="185" y="199.9">4</text>
<text x="235" y="199.9">5</text>
<text x="285" y="199.9">6</text>
</g>
<g font-size="1.8" fill="#006464">
<text x="119.9" y="28.8">C1</text>
<text x="100.4" y="34.9">L1</text>
<text x="118.3" y="31.3">220uF</text>
<text x="98.7" y="37.2">10uH</text>
<text x="104.8" y="37.2">??</text>
<text x="119.9" y="41.5">C2</text>
<text x="135.1" y="41.5">D_Schottky_Dual_CommonCathode_AKA</text>
<text x="135.1" y="39">(NSO228(B20100G))</text>
<text x="64.8" y="44.7">C4</text>
<text x="64.8" y="47.2">47uF</text>
<text x="83.8" y="46.6">D2</text>
<text x="97.8" y="45.3">R1</text>
<text x="97.8" y="47.9">2.2</text>
<text x="118.3" y="44">470uF</text>
<text x="177.5" y="47.9">2.2uH</text>
<text x="179.1" y="45.3">L3</text>
<text x="33" y="49.1">R2</text>
<text x="49.5" y="49.1">R3</text>
<text x="83.8" y="49.1">D_Zener</text>
<text x="135.9" y="52.9">L2</text>
<text x="144.9" y="50.3" transform="rotate(-90 144.9 50.3)">D6</text>
<text x="157.5" y="52.3">C28</text>
<text x="190.5" y="52.9">C10</text>
<text x="223.5" y="52.9">C11</text>
<text x="233.7" y="52.9">C12</text>
<text x="243.8" y="52.9">C13</text>
<text x="254" y="52.3">C14</text>
<text x="264.2" y="52.6">D5</text>
<text x="58.3" y="56.7">GND2</text>
<text x="78.6" y="56.7">GND2</text>
<text x="99.1" y="55.5">C3</text>
<text x="99.1" y="58">C</text>
<text x="135.9" y="55.5">10uH</text>
<text x="142" y="55.5">??</text>
<text x="157.5" y="54.8">470uF</text>
<text x="177.8" y="54.2">C9</text>
<text x="177.8" y="56.7">C</text>
<text x="190.5" y="55.5">C</text>
<text x="223.5" y="55.5">C</text>
<text x="233.7" y="55.5">C</text>
<text x="243.8" y="55.5">C</text>
<text x="254" y="54.8">470uF</text>
<text x="264.2" y="55.2">D_Schottky</text>
<text x="21.5" y="64.4">Q_NPN</text>
<text x="25.2" y="61.8">Q4</text>
<text x="92.6" y="65.6">GND2</text>
<text x="142.2" y="65.6">R29</text>
<text x="144.7" y="63.1">GND2</text>
<text x="151" y="63.1">GND2</text>
<text x="171.3" y="64.4">GND2</text>
<text x="184" y="64.4">GND2</text>
<text x="217.1" y="63.1">GND2</text>
<text x="227.2" y="63.1">GND2</text>
<text x="237.4" y="63.1">GND2</text>
<text x="247.5" y="63.1">GND2</text>
<text x="259" y="63.1">GND2</text>
<text x="142.2" y="68.2">2k</text>
<text x="170.8" y="74.5">R18</text>
<text x="171.5" y="77.1">1k</text>
<text x="180.8" y="75.8">Opamp_Dual</text>
<text x="184.7" y="73.3">U3B</text>
<text x="201.3" y="74.5">R11</text>
<text x="202" y="77.1">1k</text>
<text x="213.8" y="75.8">Opamp_Dual</text>
<text x="217.8" y="73.3">U4A</text>
<text x="237.4" y="77.1">D7</text>
<text x="25.4" y="78.3">C5</text>
<text x="25.4" y="80.9">C</text>
<text x="49.5" y="79.6">D3</text>
<text x="49.5" y="82.1">D_Zener</text>
<text x="78.7" y="82.1">Q_NPN</text>
<text x="78.7" y="79.6">Q1</text>
<text x="138.4" y="82.1">R21</text>
<text x="146.1" y="82.1">R20</text>
<text x="170.8" y="82.4">R19</text>
<text x="182.1" y="80.9">+</text>
<text x="201.3" y="82.1">R12</text>
<text x="201.4" y="83.9">10k</text>
<text x="215.1" y="80.9">+</text>
<text x="238" y="79.6">D</text>
<text x="269.2" y="78.6">R32</text>
<text x="269.5" y="80.9">10k</text>
<text x="18.9" y="88.5">GND2</text>
<text x="138.4" y="84.7">0.03</text>
<text x="146.1" y="84.7">0.03</text>
<text x="171.5" y="84.2">1k</text>
<text x="244.8" y="89.8">SolderJumper_2_Open</text>
<text x="253.4" y="87.2">JP1</text>
<text x="113" y="91">Q3</text>
<text x="113" y="93.6">Q_NMOS</text>
<text x="183.5" y="93.6">R30</text>
<text x="216.5" y="94.3">C27</text>
<text x="269.2" y="94.8">Q_NPN</text>
<text x="269.2" y="92.3">Q8</text>
<text x="137.1" y="96.1">GND2</text>
<text x="217.7" y="96.9">C</text>
<text x="78.7" y="102.5">Q2</text>
<text x="264.1" y="103.7">GND2</text>
<text x="35.5" y="112.6">Q_NMOS</text>
<text x="91.3" y="113.9">GND2</text>
<text x="24" y="115.2">GND1</text>
<text x="142.2" y="116.4">R26</text>
<text x="142.2" y="119">120k</text>
<text x="153.7" y="116.4">C22</text>
<text x="153.7" y="119">C</text>
<text x="170.8" y="117.7">R17</text>
<text x="180.8" y="119">Opamp_Dual</text>
<text x="184.8" y="116.4">U3A</text>
<text x="201.3" y="117.7">R13</text>
<text x="213.8" y="119">Opamp_Dual</text>
<text x="217.7" y="116.4">U4B</text>
<text x="170.8" y="125.6">R16</text>
<text x="171.5" y="120.2">1k</text>
<text x="182.1" y="124.1">+</text>
<text x="201.3" y="125.6">R14</text>
<text x="202" y="120.2">1k</text>
<text x="215.1" y="124.1">+</text>
<text x="142.2" y="131.7">10k</text>
<text x="142.2" y="129.1">R27</text>
<text x="153.7" y="129.1">C24</text>
<text x="153.7" y="131.7">C</text>
<text x="170.2" y="127.4">R_US</text>
<text x="201.4" y="127.4">10k</text>
<text x="227.9" y="126.6">C21</text>
<text x="229.1" y="129.1">C</text>
<text x="165" y="135.5">GND2</text>
<text x="184.5" y="136.2">R15</text>
<text x="217.8" y="136.2">R22</text>
<text x="251.5" y="134.2">C23</text>
<text x="251.5" y="136.8">C</text>
<text x="99.1" y="141.8">R5</text>
<text x="147.3" y="138">R28</text>
<text x="218.5" y="138">1k</text>
<text x="240" y="138">R23</text>
<text x="250.2" y="140.6">R24</text>
<text x="250.2" y="143.1">1k</text>
<text x="29.2" y="144.4">C8</text>
<text x="29.2" y="146.9">C</text>
<text x="40.6" y="144.4">C7</text>
<text x="40.6" y="146.9">C</text>
<text x="49.5" y="144.4">R4</text>
<text x="62.2" y="144.4">C6</text>
<text x="62.2" y="146.9">C</text>
<text x="83.7" y="146.9">R6</text>
<text x="83.9" y="149.5">1k</text>
<text x="99.1" y="154.5">Q_NPN</text>
<text x="99.1" y="152">Q6</text>
<text x="142.1" y="150.7">GND2</text>
<text x="245.1" y="154.5">R25</text>
<text x="22.8" y="160.9">GND2</text>
<text x="39.3" y="160.9">GND2</text>
<text x="55.8" y="160.9">GND2</text>
<text x="245.1" y="157.1">10k</text>
<text x="239.9" y="164.7">GND2</text>
<text x="54.7" y="173.6">FP5139</text>
<text x="57" y="171">U1</text>
<text x="93.9" y="168.5">GND2</text>
<text x="111.5" y="172.8" transform="rotate(-90 111.5 172.8)">8</text>
<text x="111.8" y="173.6">C25</text>
<text x="130.6" y="171.5" transform="rotate(-90 130.6 171.5)">8</text>
<text x="130.8" y="172.3">C26</text>
<text x="41.1" y="177.4">FP5139_FB</text>
<text x="41.1" y="179.9">FP5139_SCP</text>
<text x="62" y="177.4">FP5139_COMP</text>
<text x="63.5" y="179.9">FP5139_OSC</text>
<text x="111.8" y="176.1">C</text>
<text x="112.6" y="177.4" transform="rotate(-90 112.6 177.4)">V+</text>
<text x="113" y="177.4">U3C</text>
<text x="113" y="179.9">Opamp_Dual</text>
<text x="130.8" y="174.9">C</text>
<text x="131.7" y="179.8" transform="rotate(-90 131.7 179.8)">V-</text>
<text x="131.7" y="176.1" transform="rotate(-90 131.7 176.1)">V+</text>
<text x="132.1" y="176.1">U4C</text>
<text x="132.1" y="178.7">Opamp_Dual</text>
<text x="41.1" y="182.5">FP5139_VCC</text>
<text x="41.1" y="185">FP5139_BR/CTL</text>
<text x="63.5" y="182.5">FP5139_GND</text>
<text x="63.7" y="185">FP5139_OUT</text>
<text x="86.4" y="183.7">GND2</text>
<text x="105.3" y="185">GND2</text>
<text x="111.5" y="184.2" transform="rotate(-90 111.5 184.2)">4</text>
<text x="112.6" y="181.1" transform="rotate(-90 112.6 181.1)">V-</text>
<text x="124.4" y="183.7">GND2</text>
<text x="130.6" y="183" transform="rotate(-90 130.6 183)">4</text>
<text x="109.1" y="191.4">GND2</text>
<text x="128.2" y="190.1">GND2</text>
</g>
<g font-size="1.8" fill="#840084">
<text x="118.3" y="33.4">50V</text>
<text x="98.7" y="41.2">10A</text>
<text x="100.2" y="39.2">11</text>
<text x="103.4" y="41.2">??</text>
<text x="103.8" y="39.2">turn</text>
<text x="118.3" y="45.8">50V</text>
<text x="134.5" y="59.5">10A</text>
<text x="136" y="57.5">11</text>
<text x="139.2" y="59.5">??</text>
<text x="139.6" y="57.5">turn</text>
<text x="157.7" y="56.7">50V</text>
<text x="254.2" y="56.7">50V</text>
</g>
<g font-size="1.8" fill="#725600">
<text x="18.1" y="42.8">VIN+_H</text>
<text x="272" y="44">VOUT+</text>
<text x="15.6" y="106.3">VIN-_H</text>
<text x="98" y="106.3">VOUT-</text>
</g>
<g font-size="1.8" fill="#a90000">
<text x="147.1" y="44.5" transform="rotate(-90 147.1 44.5)">3</text>
<text x="150.4" y="49.3">2</text>
<text x="147.1" y="56" transform="rotate(-90 147.1 56)">1</text>
<text x="179.6" y="79.8">5</text>
<text x="192.3" y="82.3">7</text>
<text x="212.7" y="79.8">3</text>
<text x="225.4" y="82.3">1</text>
<text x="179.6" y="84.8">6</text>
<text x="212.7" y="84.8">2</text>
<text x="179.6" y="122.9">3</text>
<text x="192.3" y="125.5">1</text>
<text x="212.7" y="122.9">5</text>
<text x="225.4" y="125.5">7</text>
<text x="179.6" y="128">2</text>
<text x="212.7" y="128">6</text>
<text x="38.7" y="176.3">1</text>
<text x="38.7" y="178.8">2</text>
<text x="76.8" y="176.3">8</text>
<text x="76.8" y="178.8">7</text>
<text x="38.7" y="181.4">3</text>
<text x="38.7" y="183.9">4</text>
<text x="76.8" y="181.4">6</text>
<text x="76.8" y="183.9">5</text>
</g>
<g font-size="1.8" fill="#0000c2">
<text x="30.9" y="53.7">(1000)</text>
<text x="33" y="51.7">1k</text>
<text x="48.5" y="54">(272)</text>
<text x="49.5" y="51.7">2.7k</text>
<text x="64.8" y="51.7">(Small</text>
<text x="64.9" y="49.4">50V</text>
<text x="72.2" y="51.7">one)</text>
<text x="97" y="50.1">(2R20)</text>
<text x="264.2" y="57.5">(SS54)</text>
<text x="141.3" y="71">(202)</text>
<text x="139.6" y="73.3">(Big</text>
<text x="144.7" y="73.3">SMD)</text>
<text x="134.5" y="83.4" transform="rotate(-90 134.5 83.4)">SMD)</text>
<text x="169.9" y="78.8">(01B)</text>
<text x="200.4" y="79.1">(01B)</text>
<text x="232.2" y="81.4">(T4(1N4148W))</text>
<text x="269.2" y="83.2">(01C)</text>
<text x="49.5" y="84.2">(2.6V</text>
<text x="55.7" y="84.2">Measured)</text>
<text x="78.7" y="84.7">(J3Y(S8050))</text>
<text x="134.5" y="88.5" transform="rotate(-90 134.5 88.5)">(Big</text>
<text x="169.9" y="88">(01B)</text>
<text x="200.4" y="88.2">(01C)</text>
<text x="182.7" y="95.4">22.3k</text>
<text x="112.8" y="96.1">(RS100N120)</text>
<text x="182.7" y="97.4">(223)</text>
<text x="78.5" y="107.3">(2TY(S8550))</text>
<text x="78.7" y="105">Q_PNP</text>
<text x="34.5" y="117.2">(DP4080)</text>
<text x="38" y="115.2">Q5</text>
<text x="138" y="119.4" transform="rotate(-90 138 119.4)">(124)</text>
<text x="169.9" y="122.3">(01B)</text>
<text x="200.4" y="122.3">(01B)</text>
<text x="169.7" y="131.2">(124)</text>
<text x="200.4" y="131.2">(01C)</text>
<text x="138.3" y="132.3" transform="rotate(-90 138.3 132.3)">(01C)</text>
<text x="147.1" y="142.9">(331)</text>
<text x="147.3" y="140.6">330</text>
<text x="183.4" y="140.3">(01C)</text>
<text x="184.9" y="138">10k</text>
<text x="216.7" y="140.3">(01B)</text>
<text x="239.3" y="142.9">(272)</text>
<text x="240" y="140.6">2.7k</text>
<text x="49.3" y="149.2">(272)</text>
<text x="49.5" y="146.9">2.7k</text>
<text x="99.1" y="146.7">(331)</text>
<text x="99.1" y="144.4">330</text>
<text x="179.9" y="148.2">(GS385</text>
<text x="188" y="148.2">Left)</text>
<text x="213.5" y="148.2">(GS385</text>
<text x="221.6" y="148.2">right)</text>
<text x="249.7" y="146.7">(01B)</text>
<text x="83.6" y="151.5">(01B)</text>
<text x="99.1" y="157.1">(J3Y(S8050))</text>
<text x="244.6" y="159.4">(01C)</text>
</g>
<g font-size="1.8" fill="#0f0f0f">
<text x="270.5" y="49.2">VOUT</text>
<text x="14.7" y="91.1">FP5139_VCC</text>
<text x="51.5" y="91.1">FP5139_OUT</text>
<text x="144.4" y="110.5" transform="rotate(-90 144.4 110.5)">VOUT</text>
<text x="25.1" y="135.9" transform="rotate(-90 25.1 135.9)">FP5139_COMP</text>
<text x="41.6" y="135.9" transform="rotate(-90 41.6 135.9)">FP5139_OSC</text>
<text x="58.1" y="135.9" transform="rotate(-90 58.1 135.9)">FP5139_SCP</text>
<text x="96.2" y="135.9" transform="rotate(-90 96.2 135.9)">FP5139_BR/CTL</text>
<text x="257.8" y="148.2">FP5139_FB</text>
<text x="21" y="172.4">FP5139_FB</text>
<text x="82.5" y="173.6">FP5139_COMP</text>
<text x="19.6" y="177.5">FP5139_SCP</text>
<text x="83.8" y="177.5">DP5139_OSC</text>
<text x="19.8" y="182.5">FP5139_VCC</text>
<text x="21.3" y="187.6">FP5139_BR/CTL</text>
<text x="82.5" y="187.6">FP5139_OUT</text>
</g>
</svg>
